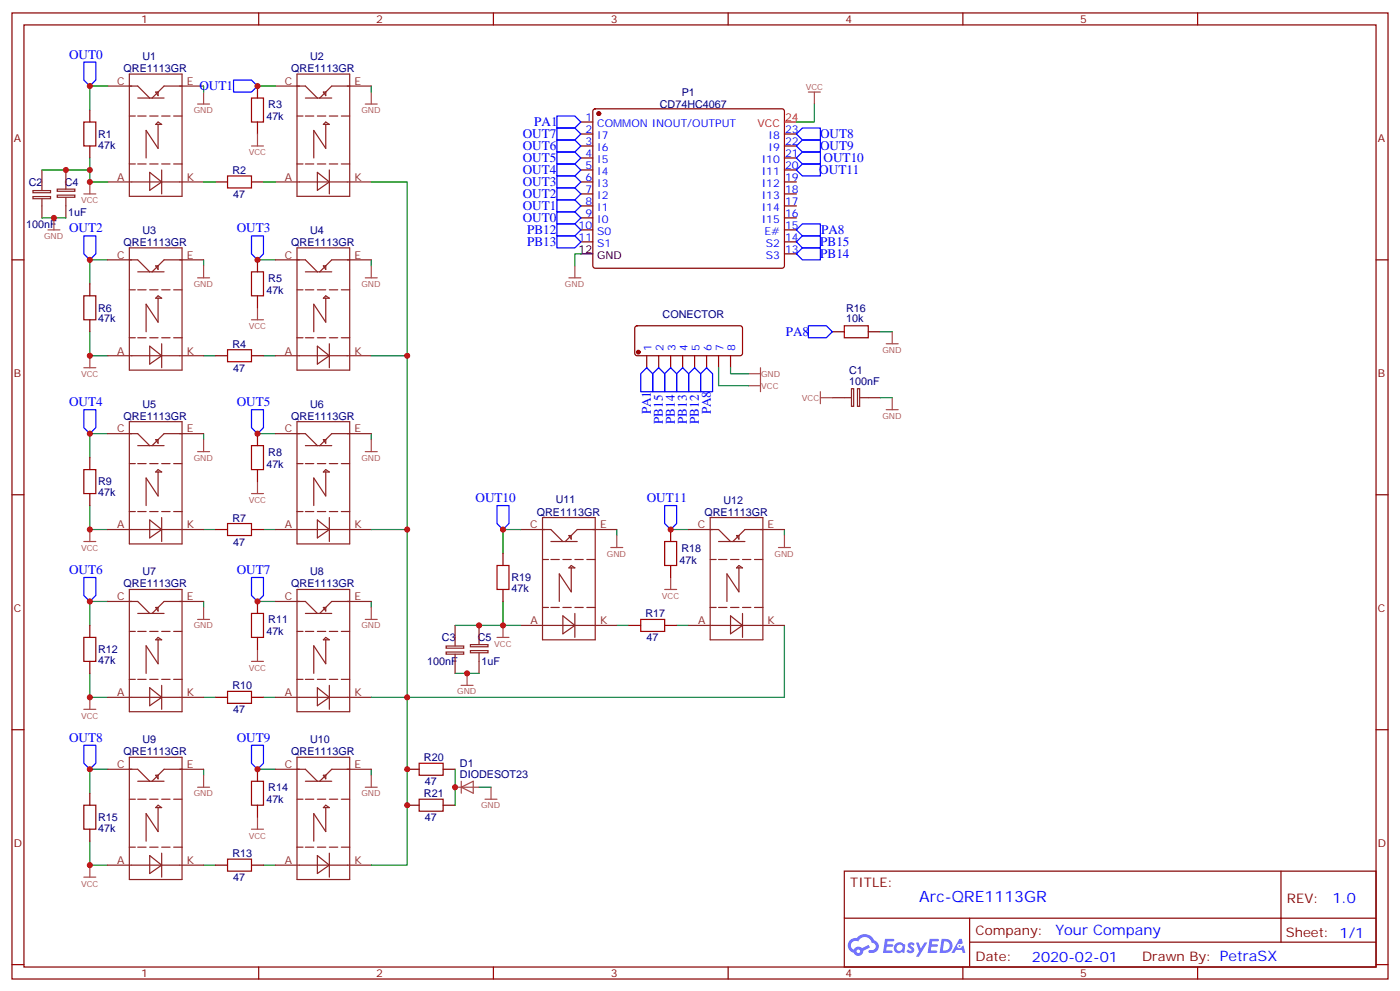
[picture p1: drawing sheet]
<svg xmlns="http://www.w3.org/2000/svg" width="412mm" height="292mm" viewBox="0 0 412 292" stroke-linecap="round" stroke-linejoin="round" font-family="sans-serif">
<g fill="none" stroke="#870000" stroke-width=".35">
<path d="M3.5 3.8h405.4v284.3h-405.4zM7.1 7.3h398.2v277.3h-398.2zM76.2 3.8v3.5M145.3 3.8v3.5M214.5 3.8v3.5M283.6 3.8v3.5M352.8 3.8v3.5M3.5 76.5h3.6M405.3 76.5h3.6M3.5 145.6h3.6M405.3 145.6h3.6M3.5 214.8h3.6"/>
<path d="M405.3 214.8h3.6M248.7 256.4h156.6v28.2h-156.6zM377.3 256.4v20.9M248.7 270.2h156.5M285.6 277.3h119.6M285.6 270.2v14.2M3.5 283.9h3.6M76.2 284.6v3.5M145.3 284.6v3.5M214.5 284.6v3.5M283.6 284.6v3.5M352.8 284.6v3.5"/>
<path d="M405.3 283.9h3.6"/>
</g>
<g fill="#5487ff">
<path d="M267.7 277.6a1.22 1.22 0 0 1 1.7 .2l-.4 .6a.47 .47 0 0 0-.3-.4 .47 .47 0 0 0-.5 .2l.1 .2a1.14 1.14 0 0 1 .8 1.8 1.14 1.14 0 0 1-1.9 0l-.2-.2 .5-.6 .7 .5a.29 .29 0 0 0 .3-.3 .29 .29 0 0 0-.2-.3 1.04 1.04 0 0 1-.6-1.7z"/>
<path d="M260.7 276.3h2.4l.3 .2-.2 .5-1.8 .1-.1 .8h1.5l.3 .4-.3 .4h-1.6l-.2 1.1h1.7l.2 .3-.2 .3-2.6 .1z"/>
<path d="M273.8 276.3h2.4l.3 .2-.1 .5-1.8 .1-.2 .8h1.6l.3 .4-.4 .4h-1.6l-.1 1.1h1.7l.2 .3-.2 .3-2.6 .1z"/>
<path d="M282.6 276.3h.7l.3 1.3-.6 .3a.69 .69 0 0 0-1 .3 .69 .69 0 0 0 .4 .9 .69 .69 0 0 0 .9-.6l.5-.2 .6 2.2h-.8l-.2-.9h-1.8l-.5 .9h-.8z"/>
<path d="M269.8 277.4h.8l.6 1.8 1.1-1.8h.9l-2.6 4.2h-.8l.9-1.5z"/>
<path d="M277.4 276.3l-.6 4.2h1.3a2.11 2.11 0 0 0 2.5-2.1 2.11 2.11 0 0 0-2.5-2.1zM278.1 277.1a1.39 1.39 0 0 1 1.7 1.4 1.39 1.39 0 0 1-1.8 1.3h-.3z"/>
<path d="M263.7 277.9a1.54 1.54 0 0 0-.1 2.2 1.54 1.54 0 0 0 2.2 .1l.6 .3 .3-2.3-.2-.3h-.4a1.49 1.49 0 0 0-2.4 0zM264 278.9a.94 .94 0 0 1 1.8 0 .94 .94 0 0 1-1.8 0z"/>
<path d="M250.4 276.7a2.18 2.18 0 0 0 1.1 3.7 1.44 1.44 0 0 0 1.6 .9 1.44 1.44 0 0 0 1.2-1.4l2-1.1-.5-.7-1.9 1a1.47 1.47 0 0 0-2.4 .4 1.39 1.39 0 0 1-.7-1.9 1.39 1.39 0 0 1 2-.5 2.12 2.12 0 0 1 2.2-1.3 2.12 2.12 0 0 1 1.9 1.7 1.14 1.14 0 0 1 1.1 1.4 1.14 1.14 0 0 1-1.7 .7 .43 .43 0 0 0-.5 .4 .43 .43 0 0 0 .4 .5 1.98 1.98 0 0 0 2.5-1.2 1.98 1.98 0 0 0-1.2-2.6 3.1 3.1 0 0 0-5.3-.6l-.9 .1zM252.3 280a.55 .55 0 0 1 1.1 0 .55 .55 0 0 1-1.1 0z"/>
<circle cx="282.6" cy="278.4" r=".26"/>
</g>
<g fill="none" stroke="#8c2424" stroke-width=".35">
<path d="M31.7 25.3h8.9l3.5 3.6M38.1 21.8h15.5v36h-15.5zM38.1 34.1h1.8M40.6 34.1h2.4M40.6 28.9h7.7M44.1 34.1h2.5M45.9 27.1h.7v1.1zM46.6 35.9l1 .7h-1.7zM46.6 36.6v7.1l-3.6-5.3v8.1M47.6 34.1h2.5M51.2 34.1h2.4M60 25.3h-11.7l-3.5 3.6"/>
<path d="M81.1 25.3h8.9l3.5 3.6M87.5 21.8h15.5v36h-15.5zM87.5 34.1h1.8M90 34.1h2.4M90 28.9h7.7M93.5 34.1h2.5M95.2 27.1h.8v1.1zM95.2 36.6l.8-.7 1 .7zM96 36.6v7.1l-3.6-5.3v8.1M97 34.1h2.5M100.5 34.1h2.5M109.4 25.3h-11.7l-3.5 3.6"/>
<path d="M9.7 56.1h5.2v.6h-5.2zM9.7 57.9h5.2v.6h-5.2zM12.3 50v6M12.3 58.5v5.6M16.9 57.4h5.1v.7h-5.1zM16.9 55.7h5.1v.6h-5.1zM19.4 50v5.7M19.4 58.1v6M31.7 53.6h28.3M38.1 48.3h1.8M40.6 48.3h2.4M44.1 48.3h2.5"/>
<path d="M44.1 50.7l3.5 2.9-3.5 2.4zM47.6 48.3h2.5M47.6 50v7.1M51.2 48.3h2.4M81.1 53.6h28.3M87.5 48.3h1.8M90 48.3h2.4M93.5 50.7l3.5 2.9-3.5 2.4zM93.5 48.3h2.5M97 48.3h2.5M97 50v7.1M100.5 48.3h2.5"/>
<path d="M31.7 76.5h8.9l3.5 3.5M38.1 73h15.5v35.9h-15.5zM45.9 78.2h.7v1.1zM60 76.5h-11.7l-3.5 3.5M81.1 76.5h8.9l3.5 3.5M87.5 73h15.5v35.9h-15.5zM95.2 78.2h.8v1.1zM109.4 76.5h-11.7l-3.5 3.5M38.1 99.4h1.8M38.1 85.3h1.8M40.6 99.4h2.4M40.6 85.3h2.4"/>
<path d="M40.6 80h7.7M44.1 99.4h2.5M44.1 85.3h2.5M46.6 87.8v7l-3.6-5.3v8.1M46.6 87.1l1 .7h-1.7zM47.6 99.4h2.5M47.6 85.3h2.5M51.2 99.4h2.4M51.2 85.3h2.4M87.5 99.4h1.8M87.5 85.3h1.8M90 99.4h2.4"/>
<path d="M90 85.3h2.4M90 80h7.7M93.5 99.4h2.5M93.5 85.3h2.5M95.2 87.8l.8-.7 1 .7zM96 87.8v7l-3.6-5.3v8.1M97 99.4h2.5M97 85.3h2.5M100.5 99.4h2.5M100.5 85.3h2.5M31.7 104.7h28.3M44.1 101.9l3.5 2.8-3.5 2.5z"/>
<path d="M47.6 101.2v7M81.1 104.7h28.3M93.5 101.9l3.5 2.8-3.5 2.5zM97 101.2v7M245.2 117.1h5.6M250.8 114.4h.7v5.2h-.7zM252.6 114.4h.6v5.2h-.6zM253.3 117.1h6M31.7 127.6h8.9l3.5 3.6M38.1 124.1h15.5v36h-15.5zM38.1 136.5h1.8M40.6 136.5h2.4"/>
<path d="M40.6 131.2h7.7M44.1 136.5h2.5M45.9 129.4h.7v1.1zM46.6 138.9v7.1l-3.6-5.3v8.1M46.6 138.2l1 .7h-1.7zM47.6 136.5h2.5M51.2 136.5h2.4M60 127.6h-11.7l-3.5 3.6M81.1 127.6h8.9l3.5 3.6M87.5 124.1h15.5v36h-15.5zM87.5 136.5h1.8M90 136.5h2.4"/>
<path d="M90 131.2h7.7M93.5 136.5h2.5M95.2 129.4h.8v1.1zM95.2 138.9l.8-.7 1 .7zM96 138.9v7.1l-3.6-5.3v8.1M97 136.5h2.5M100.5 136.5h2.5M109.4 127.6h-11.7l-3.5 3.6M31.7 155.9h28.3M38.1 150.6h1.8M40.6 150.6h2.4M44.1 153l3.5 2.9-3.5 2.4z"/>
<path d="M44.1 150.6h2.5M47.6 152.3v7.1M47.6 150.6h2.5M51.2 150.6h2.4M81.1 155.9h28.3M87.5 150.6h1.8M90 150.6h2.4M93.5 153l3.5 2.9-3.5 2.4zM93.5 150.6h2.5M97 152.3v7.1M97 150.6h2.5M100.5 150.6h2.5"/>
<path d="M153.5 155.9h8.8l3.5 3.5M159.8 152.3h15.5v36h-15.5zM162.3 159.4h7.7M167.6 157.6h.7v1.1zM181.7 155.9h-11.7l-3.5 3.5M202.8 155.9h8.9l3.5 3.5M209.2 152.3h15.5v36h-15.5zM211.7 159.4h7.7M217 157.6h.7v1.1zM231.1 155.9h-11.7l-3.5 3.5M31.7 177h8.9l3.5 3.6M38.1 173.5h15.5v36h-15.5z"/>
<path d="M45.9 178.8h.7v1zM60 177h-11.7l-3.5 3.6M81.1 177h8.9l3.5 3.6M87.5 173.5h15.5v36h-15.5zM95.2 178.8h.8v1zM109.4 177h-11.7l-3.5 3.6M159.8 178.8h1.8M159.8 164.7h1.8M162.3 178.8h2.4M162.3 164.7h2.4M165.8 178.8h2.5M165.8 164.7h2.5"/>
<path d="M168.3 167.1v7.1l-3.6-5.3v8.1M168.3 166.4l1 .7h-1.7zM169.3 178.8h2.5M169.3 164.7h2.5M172.9 178.8h2.4M172.9 164.7h2.4M209.2 178.8h1.8M209.2 164.7h1.8M211.7 178.8h2.4M211.7 164.7h2.4M215.2 178.8h2.5M215.2 164.7h2.5"/>
<path d="M217.7 166.4l1 .7h-1.7zM217.7 167.1v7.1l-3.6-5.3v8.1M218.7 178.8h2.5M218.7 164.7h2.5M222.2 178.8h2.5M222.2 164.7h2.5M38.1 200h1.8M38.1 185.8h1.8M40.6 200h2.4M40.6 185.8h2.4M40.6 180.6h7.7M44.1 200h2.5"/>
<path d="M44.1 185.8h2.5M45.9 188.3l.7-.7 1 .7zM46.6 188.3v7.1l-3.6-5.3v8.1M47.6 200h2.5M47.6 185.8h2.5M51.2 200h2.4M51.2 185.8h2.4M87.5 200h1.8M87.5 185.8h1.8M90 200h2.4M90 185.8h2.4M90 180.6h7.7"/>
<path d="M93.5 200h2.5M93.5 185.8h2.5M96 188.3v7.1l-3.6-5.3v8.1M96 187.6l1 .7h-1.8zM97 200h2.5M97 185.8h2.5M100.5 200h2.5M100.5 185.8h2.5M131.4 190.1h5.2v.7h-5.2zM131.4 191.9h5.2v.6h-5.2zM134.1 184.1v6M134.1 192.5v5.7"/>
<path d="M138.6 191.5h5.2v.6h-5.2zM138.6 189.7h5.2v.7h-5.2zM141.1 184.1v5.6M141.1 192.2v6M153.5 184.1h28.2M165.8 181.3l3.5 2.8-3.5 2.4zM169.3 180.6v7M202.8 184.1h28.3M215.2 181.3l3.5 2.8-3.5 2.4zM218.7 180.6v7M31.7 205.2h28.3M44.1 202.4l3.5 2.8-3.5 2.5z"/>
<path d="M47.6 201.7v7.1M81.1 205.2h28.3M93.5 202.4l3.5 2.8-3.5 2.5zM97 201.7v7.1M31.7 226.4h8.9l3.5 3.5M38.1 222.9h15.5v36h-15.5zM38.1 235.2h1.8M40.6 235.2h2.4M40.6 229.9h7.7M44.1 235.2h2.5M45.9 228.2h.7v1zM46.6 237.7v7.1l-3.6-5.3v8.1"/>
<path d="M46.6 237l1 .7h-1.7zM47.6 235.2h2.5M51.2 235.2h2.4M60 226.4h-11.7l-3.5 3.5M81.1 226.4h8.9l3.5 3.5M87.5 222.9h15.5v36h-15.5zM87.5 235.2h1.8M90 235.2h2.4M90 229.9h7.7M93.5 235.2h2.5M95.2 228.2h.8v1zM95.2 237.7l.8-.7 1 .7z"/>
<path d="M96 237.7v7.1l-3.6-5.3v8.1M97 235.2h2.5M100.5 235.2h2.5M109.4 226.4h-11.7l-3.5 3.5M31.7 254.6h28.3M38.1 249.3h1.8M40.6 249.3h2.4M44.1 251.8l3.5 2.8-3.5 2.5zM44.1 249.3h2.5M47.6 251.1v7.1M47.6 249.3h2.5M51.2 249.3h2.4"/>
<path d="M81.1 254.6h28.3M87.5 249.3h1.8M90 249.3h2.4M93.5 251.8l3.5 2.8-3.5 2.5zM93.5 249.3h2.5M97 251.1v7.1M97 249.3h2.5M100.5 249.3h2.5"/>
</g>
<g fill="none" stroke="#a10000" stroke-width=".35">
<path d="M24.7 35.9h3.5v7.1h-3.5zM74.1 28.9h3.5v7h-3.5zM67 51.8h7.1v3.5h-7.1zM24.7 87.1h3.5v7h-3.5zM74.1 80h3.5v7.1h-3.5zM248.7 95.9h7.1v3.5h-7.1zM67 102.9h7.1v3.6h-7.1zM24.7 138.2h3.5v7.1h-3.5zM74.1 131.2h3.5v7h-3.5zM67 154.1h7.1v3.5h-7.1zM195.8 159.4h3.5v7h-3.5zM146.4 166.4h3.5v7.1h-3.5z"/>
<path d="M24.7 187.6h3.5v7.1h-3.5zM74.1 180.6h3.5v7h-3.5zM188.7 182.3h7.1v3.5h-7.1zM67 203.5h7.1v3.5h-7.1zM24.7 237h3.5v7.1h-3.5zM74.1 229.9h3.5v7.1h-3.5zM123.5 224.6h7v3.6h-7zM123.5 235.2h7v3.6h-7zM67 252.9h7.1v3.5h-7.1z"/>
</g>
<g fill="none" stroke="#870000" stroke-width=".35">
<path d="M26.5 32.4v3.5M75.8 25.3v3.6M75.8 35.9v3.5M171.1 35.9h3.5M171.1 39.4h3.5M174.9 32.2l.4-.2h55.1l.5 .2 .2 .5v45.5l-.3 .5-.4 .3h-55.1l-.5-.3-.2-.5v-45.5zM231.1 39.4h3.5M26.5 43v3.5M63.5 53.6h3.5M74.1 53.6h3.5M171.1 53.6h3.5M171.1 43h3.5"/>
<path d="M171.1 46.5h3.5M171.1 50h3.5M171.1 57.1h3.5M231.1 53.6h3.5M231.1 43h3.5M231.1 46.5h3.5M231.1 50h3.5M231.1 57.1h3.5M75.8 76.5v3.5M171.1 60.6h3.5M171.1 64.1h3.5M171.1 67.7h3.5"/>
<path d="M171.1 71.2h3.5M231.1 60.6h3.5M231.1 64.1h3.5M231.1 67.7h3.5M231.1 71.2h3.5M231.1 74.7h3.5M26.5 83.5v3.6M26.5 94.1v3.5M75.8 87.1v3.5M187.2 96.1l.5-.2h30.6l.4 .7v7.7l-.7 .4-30.6-.1-.4-.6v-7.4zM245.2 97.6h3.5M255.8 97.6h3.5"/>
<path d="M63.5 104.7h3.5M74.1 104.7h3.5M190.5 104.7v3.5M194 104.7v3.5M197.6 104.7v3.5M201.1 104.7v3.5M204.6 104.7v3.5M208.1 104.7v3.5M211.7 104.7v3.5M215.2 104.7v3.5M26.5 134.7v3.5M75.8 127.6v3.6"/>
<path d="M75.8 138.2v3.5M26.5 145.3v3.5M63.5 155.9h3.5M74.1 155.9h3.5M197.6 155.9v3.5M75.8 177v3.6M148.2 162.9v3.5M148.2 173.5v3.5M197.6 166.4v3.6M26.5 184.1v3.5M26.5 194.7v3.5M75.8 187.6v3.5"/>
<path d="M185.2 184.1h3.5M195.8 184.1h3.5M63.5 205.2h3.5M74.1 205.2h3.5M26.5 233.5v3.5M75.8 226.4v3.5M75.8 237v3.5M119.9 226.4h3.6M119.9 237h3.6M130.5 226.4h3.6M130.5 237h3.6M26.5 244.1v3.5"/>
<path d="M63.5 254.6h3.5M74.1 254.6h3.5"/>
</g>
<g fill="none" stroke="#008700" stroke-width=".35">
<path d="M31.7 25.3h-5.2v7.1M60 25.3v1.8M75.8 25.3h5.3M109.4 25.3v1.8M239.9 30.6v5.3h-5.3M12.3 50h14.2M26.5 46.5v7.1h5.2M60 53.6h3.5M77.6 53.6h3.5M109.4 53.6h10.5v51.1h-10.5M12.3 64.1h7.1M31.7 76.5h-5.2v7"/>
<path d="M60 76.5v1.7M75.8 76.5h5.3M109.4 76.5v1.7M171.1 74.7h-1.8v3.5M26.5 97.6v7.1h5.2M259.3 97.6h3.5M60 104.7h3.5M77.6 104.7h3.5M119.9 104.7v51.2h-10.5M211.7 108.2v5.3h8.8M215.2 108.2v1.8h5.3M259.3 117.1h3.5"/>
<path d="M31.7 127.6h-5.2v7.1M60 127.6v1.8M75.8 127.6h5.3M109.4 127.6v1.8M26.5 148.8v7.1h5.2M60 155.9h3.5M77.6 155.9h3.5M119.9 155.9v49.3h-10.5M153.5 155.9h-5.3v7M181.7 155.9v1.7M197.6 155.9h5.2M231.1 155.9v1.7"/>
<path d="M31.7 177h-5.2v7.1M60 177v1.8M75.8 177h5.3M109.4 177v1.8M148.2 177v7.1h5.3M26.5 198.2v7h5.2M134.1 184.1h14.1M134.1 198.2h7M181.7 184.1h3.5M199.3 184.1h3.5M231.1 184.1v21.1h-111.2v49.4h-10.5M60 205.2h3.5"/>
<path d="M77.6 205.2h3.5M31.7 226.4h-5.2v7.1M60 226.4v1.8M75.8 226.4h5.3M109.4 226.4v1.8M134.1 226.4v10.6M141.1 231.7h3.5M26.5 247.6v7h5.2M60 254.6h3.5M77.6 254.6h3.5"/>
</g>
<g fill="none" stroke="#a64a4a" stroke-width=".35">
<path d="M58.2 30.6h3.5M60 27.1v3.5M75.8 39.4v3.6M107.6 30.6h3.5M109.4 27.1v3.5M238.1 27.1h3.6M239.9 27.1v3.5M24.7 57.1h3.5M26.5 53.6v3.5M74.1 43h3.5M14.1 67.7h3.5M15.9 64.1v3.6"/>
<path d="M60 78.2v3.6M109.4 78.2v3.6M169.3 78.2v3.6M58.2 81.8h3.5M74.1 94.1h3.5M75.8 90.6v3.5M107.6 81.8h3.5M167.6 81.8h3.5M262.8 97.6v3.6M24.7 108.2h3.5M26.5 104.7v3.5M220.5 110h3.5"/>
<path d="M220.5 113.5h3.5M224 108.2v7.1M241.7 117.1h3.5M241.7 115.3v3.5M261.1 101.2h3.5M262.8 117.1v3.5M58.2 132.9h3.5M60 129.4v3.5M107.6 132.9h3.5M109.4 129.4v3.5M261.1 120.6h3.5M24.7 159.4h3.5"/>
<path d="M26.5 155.9v3.5M74.1 145.3h3.5M75.8 141.7v3.6M181.7 157.6v3.5M231.1 157.6v3.5M60 178.8v3.5M109.4 178.8v3.5M179.9 161.1h3.5M195.8 173.5h3.5M197.6 170v3.5M229.3 161.1h3.5M58.2 182.3h3.5"/>
<path d="M74.1 194.7h3.5M75.8 191.1v3.6M107.6 182.3h3.5M137.6 198.2v3.5M146.4 187.6h3.5M148.2 184.1v3.5M24.7 208.8h3.5M26.5 205.2v3.6M135.8 201.7h3.5M58.2 231.7h3.5M60 228.2v3.5M107.6 231.7h3.5"/>
<path d="M109.4 228.2v3.5M134.1 231.7h3.4M135.9 231.7l3.5-1.8v3.6zM135.9 229.9v3.6M137.6 231.7h3.5M142.9 235.2h3.5M144.6 231.7v3.5M24.7 258.2h3.5M26.5 254.6v3.6M74.1 244.1h3.5M75.8 240.5v3.6"/>
</g>
<g fill="none" stroke="#00f" stroke-width=".35">
<path d="M24.7 18.3h3.5v5.3l-1.7 1.7-1.8-1.7zM68.8 23.6h5.3l1.7 1.7-1.7 1.8h-5.3zM164 37.7h5.3l1.8 1.7-1.8 1.8h-5.3zM164 34.1h5.3l1.8 1.8-1.8 1.8h-5.3zM234.6 39.4l1.8-1.7h5.3v3.5h-5.3zM164 58.8h5.3l1.8 1.8-1.8 1.8h-5.3zM164 55.3h5.3l1.8 1.8-1.8 1.7h-5.3zM164 51.8h5.3l1.8 1.8-1.8 1.7h-5.3zM164 48.3h5.3l1.8 1.7-1.8 1.8h-5.3zM164 44.7h5.3l1.8 1.8-1.8 1.8h-5.3zM164 41.2h5.3l1.8 1.8-1.8 1.7h-5.3zM234.6 43l1.8-1.8h5.3v3.5h-5.3z"/>
<path d="M234.6 46.5l1.8-1.8h5.3v3.6h-5.3zM236.4 48.3h5.3v3.5h-5.3l-1.8-1.8zM24.7 69.4h3.5v5.3l-1.7 1.8-1.8-1.8zM74.1 69.4h3.5v5.3l-1.8 1.8-1.7-1.8zM164 62.4h5.3l1.8 1.7-1.8 1.8h-5.3zM164 69.4h5.3l1.8 1.8-1.8 1.8h-5.3zM164 65.9h5.3l1.8 1.8-1.8 1.7h-5.3zM234.6 71.2l1.8-1.8h5.3v3.6h-5.3zM234.6 74.7l1.8-1.7h5.3v3.5h-5.3zM234.6 67.7l1.8-1.8h5.3v3.5h-5.3zM238.1 95.9h5.3l1.8 1.7-1.8 1.8h-5.3zM190.5 108.2l1.8 1.8v5.3h-3.6v-5.3z"/>
<path d="M194 108.2l1.8 1.8v5.3h-3.5v-5.3zM197.6 108.2l1.7 1.8v5.3h-3.5v-5.3zM201.1 108.2l1.7 1.8v5.3h-3.5v-5.3zM204.6 108.2l1.8 1.8v5.3h-3.6v-5.3zM208.1 108.2l1.8 1.8v5.3h-3.5v-5.3zM24.7 120.6h3.5v5.3l-1.7 1.7-1.8-1.7zM74.1 120.6h3.5v5.3l-1.8 1.7-1.7-1.7zM146.4 148.8h3.5v5.3l-1.7 1.8-1.8-1.8zM195.8 148.8h3.5v5.3l-1.7 1.8-1.8-1.8zM24.7 170h3.5v5.3l-1.7 1.7-1.8-1.7zM74.1 170h3.5v5.3l-1.8 1.7-1.7-1.7zM24.7 219.4h3.5v5.2l-1.7 1.8-1.8-1.8z"/>
<path d="M74.1 219.4h3.5v5.2l-1.8 1.8-1.7-1.8z"/>
</g>
<g fill="#870000" stroke="#870000" stroke-width=".35">
<circle cx="176.4" cy="33.4" r=".53"/>
<circle cx="188" cy="103.6" r=".53"/>
</g>
<path d="M171.1 74.7h3.5" fill="none" stroke="#000" stroke-width=".35"/>
<path d="M231.1 35.9h3.5" fill="none" stroke="#f00" stroke-width=".35"/>
<g fill="#c00">
<circle cx="141.1" cy="184.1" r=".88"/>
<circle cx="137.6" cy="198.2" r=".88"/>
<circle cx="19.4" cy="50" r=".88"/>
<circle cx="26.5" cy="50" r=".88"/>
<circle cx="26.5" cy="226.4" r=".88"/>
<circle cx="75.8" cy="177" r=".88"/>
<circle cx="26.5" cy="177" r=".88"/>
<circle cx="75.8" cy="127.6" r=".88"/>
<circle cx="26.5" cy="127.6" r=".88"/>
<circle cx="75.8" cy="76.5" r=".88"/>
<circle cx="26.5" cy="76.5" r=".88"/>
<circle cx="75.8" cy="25.3" r=".88"/>
<circle cx="26.5" cy="25.3" r=".88"/>
<circle cx="197.6" cy="155.9" r=".88"/>
<circle cx="148.2" cy="184.1" r=".88"/>
<circle cx="148.2" cy="155.9" r=".88"/>
<circle cx="119.9" cy="205.2" r=".88"/>
<circle cx="119.9" cy="104.7" r=".88"/>
<circle cx="26.5" cy="254.6" r=".88"/>
<circle cx="26.5" cy="155.9" r=".88"/>
<circle cx="26.5" cy="53.6" r=".88"/>
<circle cx="26.5" cy="104.7" r=".88"/>
<circle cx="26.5" cy="205.2" r=".88"/>
<circle cx="119.9" cy="155.9" r=".88"/>
<circle cx="75.8" cy="226.4" r=".88"/>
<circle cx="119.9" cy="226.4" r=".88"/>
<circle cx="119.9" cy="237" r=".88"/>
<circle cx="134.1" cy="231.7" r=".88"/>
<circle cx="15.9" cy="64.1" r=".88"/>
</g>
<text font-size="4.6" fill="#00f" x="270.8" y="265.4">Arc-QRE1113GR</text>
<g font-size="4.2" fill="#00f">
<text x="392.5" y="265.7">1.0</text>
<text x="310.9" y="275.2">Your Company</text>
<text x="304" y="283">2020-02-01</text>
</g>
<g font-size="3.9" fill="#00f">
<text x="20.3" y="17.3">OUT0</text>
<text x="58.7" y="26.6">OUT1</text>
<text x="154" y="40.7">OUT7</text>
<text x="157.4" y="37.2">PA1</text>
<text x="241.6" y="40.7">OUT8</text>
<text x="154" y="47.8">OUT5</text>
<text x="154" y="44.2">OUT6</text>
<text x="241.6" y="44.2">OUT9</text>
<text x="242.6" y="47.7">OUT10</text>
<text x="154" y="51.3">OUT4</text>
<text x="241.3" y="51.3">OUT11</text>
<text x="154" y="58.4">OUT2</text>
<text x="154" y="54.8">OUT3</text>
<text x="154" y="65.4">OUT0</text>
<text x="154" y="61.9">OUT1</text>
<text x="20.3" y="68.4">OUT2</text>
<text x="69.7" y="68.4">OUT3</text>
<text x="155.3" y="69">PB12</text>
<text x="241.9" y="68.9">PA8</text>
<text x="155.3" y="72.5">PB13</text>
<text x="241.6" y="72.5">PB15</text>
<text x="241.6" y="76">PB14</text>
<text x="231.5" y="99">PA8</text>
<text x="20.3" y="119.6">OUT4</text>
<text x="69.7" y="119.6">OUT5</text>
<text x="191.7" y="122" transform="rotate(-90 191.7 122)">PA1</text>
<text x="195.3" y="124.8" transform="rotate(-90 195.3 124.8)">PB15</text>
<text x="198.8" y="124.8" transform="rotate(-90 198.8 124.8)">PB14</text>
<text x="202.3" y="124.8" transform="rotate(-90 202.3 124.8)">PB13</text>
<text x="205.9" y="124.8" transform="rotate(-90 205.9 124.8)">PB12</text>
<text x="209.4" y="122" transform="rotate(-90 209.4 122)">PA8</text>
<text x="140.1" y="147.8">OUT10</text>
<text x="190.5" y="147.9">OUT11</text>
<text x="20.3" y="169">OUT6</text>
<text x="69.7" y="169">OUT7</text>
<text x="20.3" y="218.3">OUT8</text>
<text x="69.7" y="218.3">OUT9</text>
</g>
<g font-size="3.9" fill="#800">
<text x="250.5" y="261">TITLE:</text>
<text x="379.1" y="265.7">REV:</text>
<text x="287.4" y="275.2">Company:</text>
<text x="378.7" y="275.8">Sheet: 1/1</text>
<text x="287.4" y="282.9">Date:</text>
<text x="336.4" y="282.9">Drawn By: PetraSX</text>
</g>
<g font-size="3.2" fill="#800">
<text x="41.6" y="6.8">1</text>
<text x="110.8" y="6.8">2</text>
<text x="179.9" y="6.8">3</text>
<text x="249.1" y="6.8">4</text>
<text x="318.2" y="6.8">5</text>
<text x="4.1" y="41.9">A</text>
<text x="405.9" y="41.9">A</text>
<text x="4.1" y="111.1">B</text>
<text x="405.9" y="111.1">B</text>
<text x="4.1" y="180.2">C</text>
<text x="405.9" y="180.2">C</text>
<text x="4.1" y="249.3">D</text>
<text x="405.9" y="249.3">D</text>
<text x="41.6" y="287.6">1</text>
<text x="110.8" y="287.6">2</text>
<text x="179.9" y="287.6">3</text>
<text x="249.1" y="287.6">4</text>
<text x="318.2" y="287.6">5</text>
</g>
<g font-size="3.2" fill="#000080">
<text x="42" y="17.7">U1</text>
<text x="91.4" y="17.7">U2</text>
<text x="36.4" y="21.2">QRE1113GR</text>
<text x="85.8" y="21.2">QRE1113GR</text>
<text x="200.8" y="28.2">P1</text>
<text x="78.5" y="35.3">47k</text>
<text x="79" y="31.8">R3</text>
<text x="194.4" y="31.8">CD74HC4067</text>
<text x="28.9" y="40.6">R1</text>
<text x="28.9" y="43.8">47k</text>
<text x="68.4" y="51.2">R2</text>
<text x="8.5" y="54.7">C2</text>
<text x="19.1" y="54.7">C4</text>
<text x="68.7" y="58.3">47</text>
<text x="20.1" y="63.5">1uF</text>
<text x="7.7" y="67">100nF</text>
<text x="42" y="68.8">U3</text>
<text x="91.4" y="68.8">U4</text>
<text x="36.4" y="72.4">QRE1113GR</text>
<text x="85.8" y="72.4">QRE1113GR</text>
<text x="79" y="83">R5</text>
<text x="78.5" y="86.5">47k</text>
<text x="28.9" y="94.9">47k</text>
<text x="28.9" y="91.7">R6</text>
<text x="195.2" y="93.5">CONECTOR</text>
<text x="249.2" y="94.8">10k</text>
<text x="249.2" y="91.7">R16</text>
<text x="68.4" y="102.4">R4</text>
<text x="68.7" y="109.4">47</text>
<text x="250.1" y="113.3">100nF</text>
<text x="250.1" y="110.2">C1</text>
<text x="42" y="120">U5</text>
<text x="91.4" y="120">U6</text>
<text x="36.4" y="123.5">QRE1113GR</text>
<text x="85.8" y="123.5">QRE1113GR</text>
<text x="78.5" y="137.6">47k</text>
<text x="79" y="134.1">R8</text>
<text x="28.9" y="142.9">R9</text>
<text x="28.9" y="146.1">47k</text>
<text x="163.7" y="148.2">U11</text>
<text x="213.1" y="148.2">U12</text>
<text x="68.4" y="153.5">R7</text>
<text x="158.1" y="151.7">QRE1113GR</text>
<text x="207.5" y="151.7">QRE1113GR</text>
<text x="68.7" y="160.6">47</text>
<text x="200.2" y="165.9">47k</text>
<text x="200.7" y="162.3">R18</text>
<text x="36.4" y="172.9">QRE1113GR</text>
<text x="42" y="169.4">U7</text>
<text x="85.8" y="172.9">QRE1113GR</text>
<text x="91.4" y="169.4">U8</text>
<text x="150.6" y="171.1">R19</text>
<text x="150.6" y="174.3">47k</text>
<text x="79" y="183.5">R11</text>
<text x="190.2" y="181.7">R17</text>
<text x="78.5" y="187">47k</text>
<text x="130.2" y="188.8">C3</text>
<text x="140.8" y="188.8">C5</text>
<text x="190.4" y="188.8">47</text>
<text x="28.9" y="195.5">47k</text>
<text x="28.9" y="192.3">R12</text>
<text x="125.9" y="195.8">100nF</text>
<text x="141.8" y="195.8">1uF</text>
<text x="68.4" y="202.9">R10</text>
<text x="68.7" y="210">47</text>
<text x="42" y="218.7">U9</text>
<text x="91.4" y="218.8">U10</text>
<text x="36.4" y="222.3">QRE1113GR</text>
<text x="85.8" y="222.3">QRE1113GR</text>
<text x="124.9" y="224.1">R20</text>
<text x="135.5" y="225.7">D1</text>
<text x="79" y="232.9">R14</text>
<text x="125.2" y="231.1">47</text>
<text x="135.5" y="228.9">DIODESOT23</text>
<text x="78.5" y="236.4">47k</text>
<text x="124.9" y="234.6">R21</text>
<text x="28.9" y="244.8">47k</text>
<text x="28.9" y="241.7">R15</text>
<text x="125.2" y="241.7">47</text>
<text x="68.4" y="252.3">R13</text>
<text x="68.7" y="259.3">47</text>
</g>
<g font-size="3.2" fill="#8d2323">
<text x="34.5" y="25">C</text>
<text x="55" y="25">E</text>
<text x="83.9" y="25">C</text>
<text x="104.4" y="25">E</text>
<text x="34.5" y="53.2">A</text>
<text x="55" y="53.2">K</text>
<text x="83.9" y="53.2">A</text>
<text x="104.4" y="53.2">K</text>
<text x="34.5" y="76.1">C</text>
<text x="55" y="76.1">E</text>
<text x="83.9" y="76.1">C</text>
<text x="104.4" y="76.1">E</text>
<text x="34.5" y="104.4">A</text>
<text x="55" y="104.4">K</text>
<text x="83.9" y="104.4">A</text>
<text x="104.4" y="104.4">K</text>
<text x="34.5" y="127.3">C</text>
<text x="55" y="127.3">E</text>
<text x="83.9" y="127.3">C</text>
<text x="104.4" y="127.3">E</text>
<text x="34.5" y="155.5">A</text>
<text x="55" y="155.5">K</text>
<text x="83.9" y="155.5">A</text>
<text x="104.4" y="155.5">K</text>
<text x="156.2" y="155.5">C</text>
<text x="176.7" y="155.5">E</text>
<text x="205.6" y="155.5">C</text>
<text x="226.1" y="155.5">E</text>
<text x="34.5" y="176.7">C</text>
<text x="55" y="176.7">E</text>
<text x="83.9" y="176.7">C</text>
<text x="104.4" y="176.7">E</text>
<text x="156.2" y="183.7">A</text>
<text x="176.7" y="183.7">K</text>
<text x="205.6" y="183.7">A</text>
<text x="226.1" y="183.7">K</text>
<text x="34.5" y="204.9">A</text>
<text x="55" y="204.9">K</text>
<text x="83.9" y="204.9">A</text>
<text x="104.4" y="204.9">K</text>
<text x="34.5" y="226.1">C</text>
<text x="55" y="226.1">E</text>
<text x="83.9" y="226.1">C</text>
<text x="104.4" y="226.1">E</text>
<text x="34.5" y="254.3">A</text>
<text x="55" y="254.3">K</text>
<text x="83.9" y="254.3">A</text>
<text x="104.4" y="254.3">K</text>
</g>
<g font-size="3.2" fill="#00f">
<text x="172.4" y="35.6">1</text>
<text x="172.4" y="39.1">2</text>
<text x="175.9" y="37.3">COMMON INOUT/OUTPUT</text>
<text x="175.9" y="40.9">I7</text>
<text x="226.4" y="40.9">I8</text>
<text x="231.2" y="39.1">23</text>
<text x="172.4" y="42.6">3</text>
<text x="172.4" y="46.1">4</text>
<text x="175.9" y="44.4">I6</text>
<text x="175.9" y="47.9">I5</text>
<text x="224.4" y="47.9">I10</text>
<text x="226.4" y="44.4">I9</text>
<text x="231.2" y="46.1">21</text>
<text x="231.2" y="42.6">22</text>
<text x="172.4" y="49.7">5</text>
<text x="172.4" y="53.2">6</text>
<text x="175.9" y="51.4">I4</text>
<text x="224.4" y="51.4">I11</text>
<text x="231.2" y="53.2">19</text>
<text x="231.2" y="49.7">20</text>
<text x="172.4" y="56.7">7</text>
<text x="175.9" y="55">I3</text>
<text x="175.9" y="58.5">I2</text>
<text x="224.4" y="58.5">I13</text>
<text x="224.4" y="55">I12</text>
<text x="231.2" y="56.7">18</text>
<text x="172.4" y="60.3">8</text>
<text x="172.4" y="63.8">9</text>
<text x="175.9" y="62">I1</text>
<text x="175.9" y="65.5">I0</text>
<text x="224.4" y="65.5">I15</text>
<text x="224.4" y="62">I14</text>
<text x="231.2" y="63.8">16</text>
<text x="231.2" y="60.3">17</text>
<text x="170.4" y="67.3">10</text>
<text x="170.4" y="70.8">11</text>
<text x="175.9" y="69.1">S0</text>
<text x="225.2" y="69.1">E#</text>
<text x="231.2" y="70.8">14</text>
<text x="231.2" y="67.3">15</text>
<text x="175.9" y="72.6">S1</text>
<text x="225.6" y="76.1">S3</text>
<text x="225.6" y="72.6">S2</text>
<text x="231.2" y="74.4">13</text>
<text x="191.9" y="103.4" transform="rotate(-90 191.9 103.4)">1</text>
<text x="195.4" y="103.4" transform="rotate(-90 195.4 103.4)">2</text>
<text x="199" y="103.4" transform="rotate(-90 199 103.4)">3</text>
<text x="202.5" y="103.4" transform="rotate(-90 202.5 103.4)">4</text>
<text x="206" y="103.4" transform="rotate(-90 206 103.4)">5</text>
<text x="209.5" y="103.4" transform="rotate(-90 209.5 103.4)">6</text>
<text x="213.1" y="103.4" transform="rotate(-90 213.1 103.4)">7</text>
<text x="216.6" y="103.4" transform="rotate(-90 216.6 103.4)">8</text>
</g>
<g font-size="3.2" fill="#f00">
<text x="231.2" y="35.6">24</text>
<text x="223.2" y="37.3">VCC</text>
</g>
<g font-size="3.2">
<text x="170.4" y="74.4">12</text>
<text x="175.9" y="76.1">GND</text>
</g>
<g font-size="2.5" fill="#a54b4b">
<text x="237.3" y="26.4">VCC</text>
<text x="57.1" y="33.3">GND</text>
<text x="106.5" y="33.3">GND</text>
<text x="73.3" y="45.8">VCC</text>
<text x="23.9" y="59.9">VCC</text>
<text x="13" y="70.3">GND</text>
<text x="57.1" y="84.4">GND</text>
<text x="106.5" y="84.4">GND</text>
<text x="166.4" y="84.4">GND</text>
<text x="73.3" y="96.9">VCC</text>
<text x="259.9" y="104">GND</text>
<text x="23.9" y="111">VCC</text>
<text x="224.2" y="111">GND</text>
<text x="224.2" y="114.5">VCC</text>
<text x="236.2" y="118">VCC</text>
<text x="259.9" y="123.4">GND</text>
<text x="57.1" y="135.6">GND</text>
<text x="106.5" y="135.6">GND</text>
<text x="73.3" y="148.1">VCC</text>
<text x="23.9" y="162.2">VCC</text>
<text x="178.8" y="163.8">GND</text>
<text x="228.2" y="163.8">GND</text>
<text x="195" y="176.3">VCC</text>
<text x="57.1" y="185">GND</text>
<text x="106.5" y="185">GND</text>
<text x="145.6" y="190.4">VCC</text>
<text x="73.3" y="197.5">VCC</text>
<text x="134.7" y="204.4">GND</text>
<text x="23.9" y="211.6">VCC</text>
<text x="57.1" y="234.4">GND</text>
<text x="106.5" y="234.4">GND</text>
<text x="141.7" y="237.9">GND</text>
<text x="73.3" y="246.8">VCC</text>
<text x="23.9" y="261">VCC</text>
</g>
</svg>
